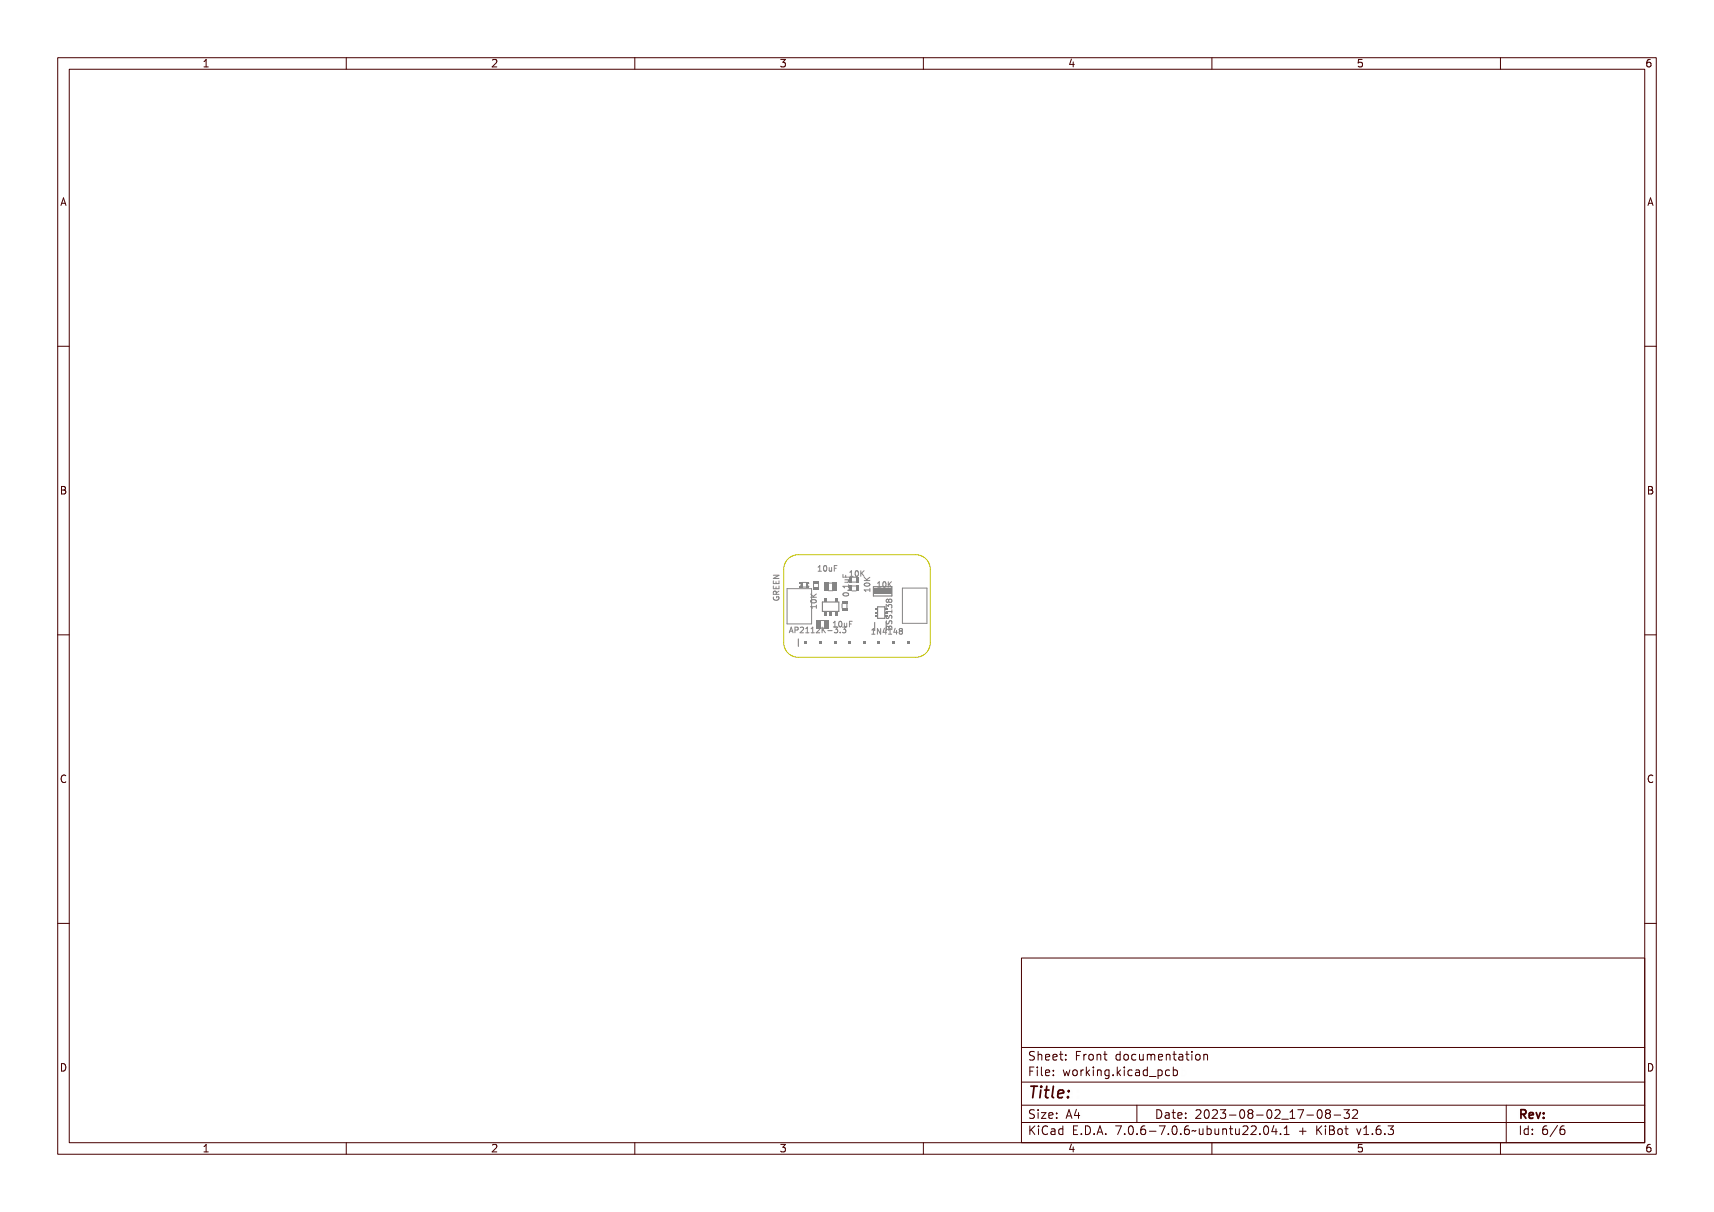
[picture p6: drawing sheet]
<svg xmlns="http://www.w3.org/2000/svg" width="297mm" height="210mm" viewBox="0 0 297 210" stroke-linecap="round" stroke-linejoin="round" font-family="sans-serif">
<g fill="none" stroke="#848484" stroke-width=".17">
<path d="M134.1 99.5h.9v.2l-.8 .3h.8v.1h-.9v-.2l.7-.3h-.7zM142.2 98.1h.4v.8h.2v.1h-.6v-.1h.2v-.7h-.2zM143 98.2l.1-.1a.46 .46 0 0 1 .4 .4 .46 .46 0 0 1-.4 .5l-.2-.2zM143.2 98.2a.39 .39 0 0 1 .2 .3 .39 .39 0 0 1-.2 .4l-.1-.4zM143.8 98.3h.1v.5l.1 .1 .2-.1v-.5h.1v.7l-.1-.1a.23 .23 0 0 1-.3 .1 .23 .23 0 0 1-.1-.3zM144.6 98.1h.5v.1h-.4v.3h.4v.1h-.4v.4h-.1zM146.1 99.6h.1v.5h.3v-.4h.1v.4h.5v.1h-1zM147.2 99h.3v.8h.2v.1h-.5v-.1h.2v-.7h-.2zM148 99.1l.1-.1a.46 .46 0 0 1 .4 .4 .46 .46 0 0 1-.4 .5l-.2-.3zM148.1 99.1a.39 .39 0 0 1 .3 .3 .39 .39 0 0 1-.3 .4l-.1-.4zM148.7 99h.1v.4l.4-.4h.2l-.4 .3 .4 .6h-.2l-.3-.5-.1 .5h-.1zM134 103.7a.53 .53 0 0 0 .5 .3 .53 .53 0 0 0 .5-.3"/>
<path d="M134.1 101.1h.1v.4h.3v-.4h.1v.4h.3v-.4h.1v.5h-.9zM134.1 100.3h.1v.4h.3v-.4h.1v.4h.3v-.4h.1v.6h-.9zM134.1 102.7h.1v.1a.36 .36 0 0 0 .3 .4 .36 .36 0 0 0 .4-.4h-.3l-.1 .1v-.3h.4a.43 .43 0 0 1 0 .6 .43 .43 0 0 1-.6 .1l-.2-.2zM134.1 102l.3-.1 .2 .2 .4-.3v.1l-.4 .3v.1h.4v.2h-.9zM134.2 102.1h.3v.2h-.3zM136.8 109.6l.3-.9 .3 .9M136.9 109.4h.4M138.5 108.7h.1l.3 1h-.1l-.1-.3h-.3l-.1 .3h-.1zM138.5 108.8l.2 .5h-.3zM139.1 108.7h.2a.31 .31 0 0 1 .3 .4 .31 .31 0 0 1-.4 .2v.4h-.1zM139.2 108.8h.1a.18 .18 0 0 1 .2 .2 .18 .18 0 0 1-.2 .2h-.1zM139.8 108.8a.34 .34 0 0 1 .5 .1 .34 .34 0 0 1-.1 .5l-.3 .2h.5v.1h-.6l.3-.5a.23 .23 0 0 0 .1-.4 .23 .23 0 0 0-.4 .1z"/>
<path d="M140.5 104.6h.9v-.2h.1v.5h-.1v-.2h-.7v.2h-.1zM140.5 102.7l.4 .4 .6-.4v.2l-.5 .3 .5 .1v.1h-1v-.1h.5l-.5-.4zM140.6 108.8l.4-.1v.9h.2v.1h-.5v-.1h.2v-.8l-.3 .1zM140.7 103.7l.3-.1a.38 .38 0 0 1 .5 .3 .55 .55 0 0 1-.5 .3 .55 .55 0 0 1-.5-.3zM140.7 103.8a.43 .43 0 0 1 .7 .2 .43 .43 0 0 1-.7-.2zM140.7 105.3l.1 .1M141 101.1v.7M141.4 108.8l.4-.1v.9h.2v.1h-.5v-.1h.2v-.8l-.3 .1zM141.5 104.8v.6M141.8 101.1v.7M142.2 108.8a.34 .34 0 0 1 .5 .1 .34 .34 0 0 1-.2 .5l-.2 .2h.4v.1h-.5l.3-.5a.23 .23 0 0 0 0-.4 .23 .23 0 0 0-.3 .1zM142.9 108.7h.2v.5l.4-.5h.1l-.3 .4 .3 .6h-.1l-.3-.5-.1 .5h-.2z"/>
<path d="M143.9 109.3h.3v.1h-.3zM144.3 107.8l.4-.1v.9h.2v.1h-.5v-.1h.2v-.8l-.3 .1zM144.5 108.8a.29 .29 0 0 1 .5-.1 .29 .29 0 0 1-.1 .5 .3 .3 0 0 1 .1 .5 .3 .3 0 0 1-.5-.2l.1 .1a.22 .22 0 0 0 .3 0 .22 .22 0 0 0 .1-.3 .22 .22 0 0 0-.3-.1l.1-.1a.17 .17 0 0 0 .1-.2 .17 .17 0 0 0-.2-.1l-.2 .1zM145.1 107.8l.1-.1a.46 .46 0 0 1 .5 .5 .46 .46 0 0 1-.5 .5l-.1-.3zM145.3 107.8a.39 .39 0 0 1 .2 .4 .39 .39 0 0 1-.2 .4l-.1-.4zM145.5 109.5h.2v.2h-.2zM145.9 108h.1v.5l.1 .1 .2-.1v-.5h.1v.7l-.1-.1a.23 .23 0 0 1-.3 .1 .23 .23 0 0 1-.1-.3zM146.1 108.8a.29 .29 0 0 1 .4-.1 .29 .29 0 0 1 0 .5 .3 .3 0 0 1 .1 .5 .3 .3 0 0 1-.5-.2v.1a.22 .22 0 0 0 .3 0 .22 .22 0 0 0 .1-.3 .22 .22 0 0 0-.3-.1l.1-.1a.19 .19 0 0 0 .2-.3 .19 .19 0 0 0-.3 .1zM146.1 101.4h.9v-.2h.1v.5h-.1v-.2h-.8l.1 .3h-.1zM146.2 102.9l.4-.1a.38 .38 0 0 1 .5 .3 .55 .55 0 0 1-.5 .3 .55 .55 0 0 1-.5-.3zM146.2 103a.43 .43 0 0 1 .8 .2 .43 .43 0 0 1-.8-.2zM146.4 100.5h.7l-.1 .1a.23 .23 0 0 1 .1 .3 .23 .23 0 0 1-.3 .1h-.4v-.1h.5l.1-.2-.1-.1h-.5z"/>
<path d="M146.7 107.7h.5v.1h-.4v.3h.4v.1h-.4v.5h-.1zM146.9 102.2h.2v.2h-.2zM149.8 102.2h.9v-.2h.1v.5h-.1v-.2h-.8l.1 .3h-.1zM149.8 100.4l.4 .3 .6-.3v.1l-.5 .3 .5 .1v.2h-1v-.2h.4l-.4-.4zM149.9 101.3l.4-.1a.38 .38 0 0 1 .5 .3 .55 .55 0 0 1-.5 .3 .55 .55 0 0 1-.5-.3zM149.9 101.5a.43 .43 0 0 1 .8 .1 .43 .43 0 0 1-.8-.1zM151.1 109.9h.5M151.1 109.2l.2-.3v1M152 100.9h.3v.8h.2v.1h-.5v-.1h.2v-.7h-.2zM152 109h.4v.8h.2v.1h-.6v-.1h.2v-.7h-.2zM152.7 109h.2l.3 .8v-.8h.2v.9h-.2l-.3-.8v.8h-.2zM152.8 101l.1-.1a.44 .44 0 0 1 .4 .4 .44 .44 0 0 1-.4 .5l-.2-.3z"/>
<path d="M152.9 101a.37 .37 0 0 1 .3 .3 .37 .37 0 0 1-.3 .4l-.1-.4zM153.4 100.9h.2v.4l.4-.4h.1l-.3 .3 .3 .6h-.1l-.3-.5-.1 .5h-.2zM153.6 105.5h.9v-.2h.1v.5h-.1v-.2h-.8l.1 .2h-.1zM153.7 106.9h.1a.19 .19 0 0 0-.1 .3 .19 .19 0 0 0 .2 .1 .19 .19 0 0 0 .1-.2 .3 .3 0 0 1 .5-.2 .3 .3 0 0 1-.1 .5 .22 .22 0 0 0 .1-.3 .22 .22 0 0 0-.3-.1 .32 .32 0 0 1-.4 .4 .32 .32 0 0 1-.1-.5zM153.7 106.1l.1 .1a.19 .19 0 0 0-.1 .2 .19 .19 0 0 0 .2 .1 .19 .19 0 0 0 .1-.2 .3 .3 0 0 1 .5-.2 .3 .3 0 0 1-.1 .5 .22 .22 0 0 0 .1-.3 .22 .22 0 0 0-.3 0 .32 .32 0 0 1-.4 .3 .32 .32 0 0 1-.1-.5zM153.7 103.8l.2-.1 .2 .2a.27 .27 0 0 1 .4-.1 .27 .27 0 0 1 0 .4 .27 .27 0 0 1-.4-.1 .27 .27 0 0 1-.4 .1 .27 .27 0 0 1 0-.4zM153.7 104.6l.2-.1 .2 .2a.3 .3 0 0 1 .5-.1 .3 .3 0 0 1-.2 .5l.1-.1a.22 .22 0 0 0 0-.3 .22 .22 0 0 0-.3-.1 .22 .22 0 0 0-.1 .3l-.1-.1a.19 .19 0 0 0-.3-.1 .19 .19 0 0 0 0 .3v.1zM153.7 107.7l.2-.1 .2 .2a.26 .26 0 0 1 .3-.2 .26 .26 0 0 1 .2 .3v.3h-1zM153.8 107.8h.2v.3h-.3zM153.9 109h.1v.6h.2l-.2 .3h-.1v-.2h-.4zM153.9 109.1v.5h-.3zM154.2 107.8h.2l.1 .3h-.4z"/>
<path d="M154.4 109h.3v.8h.2v.1h-.5v-.1h.2v-.7h-.2zM155.5 109h.1v.6h.1l-.1 .3h-.1v-.2h-.4zM155.5 109.1v.5h-.3zM156 109a.27 .27 0 0 1 .4 0 .27 .27 0 0 1-.1 .4 .27 .27 0 0 1 .1 .4 .27 .27 0 0 1-.4 0 .27 .27 0 0 1 .1-.4l-.2-.1z"/>
<circle cx="143.2" cy="98.5" r=".09"/>
<circle cx="148.2" cy="99.4" r=".09"/>
<circle cx="141" cy="103.9" r=".09"/>
<circle cx="145.4" cy="108.2" r=".09"/>
<circle cx="146.6" cy="103.1" r=".09"/>
<circle cx="150.3" cy="101.5" r=".09"/>
<circle cx="153" cy="101.3" r=".08"/>
<circle cx="153.9" cy="104" r=".16"/>
<circle cx="154.3" cy="104" r=".19"/>
<circle cx="156.2" cy="109.2" r=".16"/>
<circle cx="156.2" cy="109.7" r=".19"/>
</g>
<g fill="#848484">
<path d="M140.9 100.6h1v.5h-1z" fill-rule="evenodd"/>
<path d="M140.9 101.8h1v.5h-1z" fill-rule="evenodd"/>
</g>
<path d="M142.5 104.3h2.9v1.6h-2.9z" fill="none" stroke="#848484" stroke-width=".2"/>
<g fill="#848484">
<path d="M142.7 103.6h.5v.7h-.5z" fill-rule="evenodd"/>
<path d="M142.7 106h.5v.6h-.5z" fill-rule="evenodd"/>
<path d="M143.7 106h.5v.6h-.5z" fill-rule="evenodd"/>
<path d="M144.6 103.6h.5v.7h-.5z" fill-rule="evenodd"/>
<path d="M144.6 106h.5v.6h-.5z" fill-rule="evenodd"/>
</g>
<g fill="none" stroke="#848484" stroke-width=".17">
<path d="M138.6 101a.3 .3 0 0 1 .2 .3 .3 .3 0 0 1-.2 .3M139 101.7h.7M139 100.9h.7M140.2 101a.27 .27 0 0 0-.3 .3 .27 .27 0 0 0 .3 .3"/>
<circle cx="138.7" cy="101.7" r=".08"/>
</g>
<g fill="#848484">
<path d="M138.5 101.6h.2v.2h-.2z" fill-rule="evenodd"/>
<path d="M138.6 101.7l.4 .1z" fill-rule="evenodd"/>
<path d="M138.8 100.9h.2v.9h-.2z" fill-rule="evenodd"/>
<path d="M139.7 101.6h.5v.2h-.5z" fill-rule="evenodd"/>
<path d="M139.7 101h.2v.6h-.2z" fill-rule="evenodd"/>
<path d="M139.9 101.5l.1 .1z" fill-rule="evenodd"/>
<path d="M139.9 101l.1 .1z" fill-rule="evenodd"/>
<path d="M138.5 100.9h.3v.2h-.3z" fill-rule="evenodd"/>
<path d="M139.7 100.9h.5v.2h-.5z" fill-rule="evenodd"/>
</g>
<path d="M153.3 105.1h-1.2v2h1.2" fill="none" stroke="#848484" stroke-width=".2"/>
<g fill="#848484">
<path d="M151.6 106.7h.4v.2h-.4z" fill-rule="evenodd"/>
<path d="M151.6 106h.4v.3h-.4z" fill-rule="evenodd"/>
<path d="M151.6 105.4h.4v.2h-.4z" fill-rule="evenodd"/>
</g>
<path d="M147.6 100.9h.7" fill="none" stroke="#848484" stroke-width=".17"/>
<g fill="#848484">
<path d="M148.3 100h.5v.9h-.5z" fill-rule="evenodd"/>
<path d="M147.2 100h.5v.9h-.5z" fill-rule="evenodd"/>
</g>
<path d="M151.3 101.7h3.2v1.6h-3.2z" fill="none" stroke="#848484" stroke-width=".2"/>
<path d="M151.4 102h3.1v1h-3.1z" fill-rule="evenodd" fill="#848484"/>
<path d="M143.5 101h.8M143.6 102.4h.7" fill="none" stroke="#848484" stroke-width=".17"/>
<g fill="#848484">
<path d="M142.8 101h.8v1.4h-.8z" fill-rule="evenodd"/>
<path d="M144.3 101h.7v1.4h-.7z" fill-rule="evenodd"/>
</g>
<path d="M147.6 102.4h.7M147.6 101.5h.7" fill="none" stroke="#848484" stroke-width=".17"/>
<g fill="#848484">
<path d="M148.3 101.5h.5v.9h-.5z" fill-rule="evenodd"/>
<path d="M147.2 101.5h.5v.9h-.5z" fill-rule="evenodd"/>
</g>
<path d="M138.3 110.7v1.3M151.6 107.9v1.4M153.6 107.9v1.4" fill="none" stroke="#848484" stroke-width=".2"/>
<path d="M136.4 102h4.2v6.1h-4.2z" fill="none" stroke="#848484" stroke-width=".17"/>
<g fill="#848484">
<path d="M139.4 111.1h.5v.5h-.5z" fill-rule="evenodd"/>
<path d="M141.9 111.1h.5v.5h-.5z" fill-rule="evenodd"/>
<path d="M144.4 111.1h.5v.5h-.5z" fill-rule="evenodd"/>
<path d="M147 111.1h.5v.5h-.5z" fill-rule="evenodd"/>
<path d="M149.5 111.1h.5v.5h-.5z" fill-rule="evenodd"/>
<path d="M152.1 111.1h.5v.5h-.5z" fill-rule="evenodd"/>
<path d="M154.6 111.1h.5v.5h-.5z" fill-rule="evenodd"/>
<path d="M157.1 111.1h.5v.5h-.5z" fill-rule="evenodd"/>
</g>
<path d="M145.9 104.6v.8M146.8 104.6v.8M156.4 101.9h4.2v6.1h-4.2z" fill="none" stroke="#848484" stroke-width=".17"/>
<g fill="#848484">
<path d="M145.9 105.3h.9v.5h-.9z" fill-rule="evenodd"/>
<path d="M145.9 104.2h.9v.5h-.9z" fill-rule="evenodd"/>
</g>
<path d="M142.2 107.5h.7" fill="none" stroke="#848484" stroke-width=".17"/>
<g fill="#848484">
<path d="M141.4 107.5h.8v1.4h-.8z" fill-rule="evenodd"/>
<path d="M142.9 107.5h.7v1.4h-.7z" fill-rule="evenodd"/>
</g>
<path d="M136.8 96.7l1-.5 .5-.1h20.4a2.54 2.54 0 0 1 2.5 2.6v12.7a2.54 2.54 0 0 1-2.5 2.5h-20.4a2.54 2.54 0 0 1-2.5-2.5v-12.7a2.53 2.53 0 0 1 1-2z" fill="none" stroke="#c2c200" stroke-width=".17"/>
<g fill="none" stroke="#480000" stroke-width=".17">
<path d="M10 10h277v190h-277zM12 12h273v186h-273zM60 10v2M110 10v2M160 10v2M210 10v2M260 10v2M10 60h2M285 60h2M10 110h2M285 110h2M10 160h2"/>
<path d="M285 160h2M177 166h108v32h-108zM60 198v2M110 198v2M160 198v2M177 181.5h108M177 187.5h108M177 191.5h108M177 194.5h108M178.1 195.2h.2v.6l.6-.6h.3l-.6 .6 .6 .8h-.2l-.5-.7-.2 .2v.5h-.2zM178.2 185h.9v.2h-.7v.4h.6v.2h-.6v.7h-.2zM178.3 182.4l.5-.1h.2v.2a.31 .31 0 0 0-.5-.1 .31 .31 0 0 0 0 .5 .5 .5 0 0 1 .6 .6 .5 .5 0 0 1-.8 .2l-.1-.2a.34 .34 0 0 0 .4 .1 .34 .34 0 0 0 .1-.5 .47 .47 0 0 1-.5-.2 .47 .47 0 0 1 .1-.5z"/>
<path d="M178.3 192.5l.5-.1h.2v.2a.31 .31 0 0 0-.5-.1 .31 .31 0 0 0 0 .5 .5 .5 0 0 1 .6 .6 .5 .5 0 0 1-.8 .2l-.1-.2a.34 .34 0 0 0 .4 .1 .34 .34 0 0 0 .1-.5 .47 .47 0 0 1-.5-.2 .47 .47 0 0 1 .1-.5zM179.4 182.2h.2v.6a.35 .35 0 0 1 .4-.1 .35 .35 0 0 1 .2 .4v.6h-.2v-.8h-.4v.8h-.2zM179.5 185.4h.4v.9h.4v.2h-.9v-.2h.3v-.8h-.2zM179.5 192.8h.4v.9h.4v.1h-.9v-.1h.3v-.8h-.2zM179.5 195.6h.4v.9h.4v.1h-.9v-.1h.3v-.8h-.2zM179.7 184.9h.2v.3h-.2zM179.7 192.3h.2v.3h-.2zM179.7 195.1h.2v.3h-.2zM180.6 184.9h.4v1.3l.4 .1v.2l-.5-.2v-1.2h-.3zM180.6 192.8h.8v.1l-.6 .8h.6v.1h-.8v-.1l.6-.8h-.6zM180.7 182.8a.49 .49 0 0 1 .6-.1 .49 .49 0 0 1 .2 .5h-.8a.42 .42 0 0 0 .3 .4 .42 .42 0 0 0 .4-.1v.2a.6 .6 0 0 1-.8-.1 .6 .6 0 0 1 .1-.8zM180.7 195.4l.5-.2h.3v.2a.43 .43 0 0 0-.6 0 .43 .43 0 0 0-.2 .5 .43 .43 0 0 0 .2 .5 .43 .43 0 0 0 .6 0v.2a.66 .66 0 0 1-.8-.1 .66 .66 0 0 1-.1-.8z"/>
<path d="M180.8 182.9l.4-.1 .1 .3h-.6zM181.8 195.6h.2a.45 .45 0 0 1 .5 0 .45 .45 0 0 1 .1 .4v.6h-.1v-.1a.38 .38 0 0 1-.5 .2 .38 .38 0 0 1-.2-.5 .38 .38 0 0 1 .4-.2h.3a.35 .35 0 0 0-.3-.4 .35 .35 0 0 0-.4 .2zM181.9 182.8a.49 .49 0 0 1 .6-.1 .49 .49 0 0 1 .2 .5h-.8a.42 .42 0 0 0 .3 .4 .42 .42 0 0 0 .5-.1v.2a.6 .6 0 0 1-.9-.1 .6 .6 0 0 1 .1-.8zM181.9 185.5a.49 .49 0 0 1 .6-.1 .49 .49 0 0 1 .2 .5h-.8a.42 .42 0 0 0 .3 .4 .42 .42 0 0 0 .5-.1v.2a.6 .6 0 0 1-.9-.1 .6 .6 0 0 1 .1-.8zM181.9 192.9a.49 .49 0 0 1 .6-.1 .49 .49 0 0 1 .2 .5h-.8a.42 .42 0 0 0 .3 .4 .42 .42 0 0 0 .5-.1v.2a.6 .6 0 0 1-.9-.1 .6 .6 0 0 1 .1-.8zM182 196.2l.5-.1a.31 .31 0 0 1-.2 .4 .31 .31 0 0 1-.4-.1zM182 182.9l.4-.1 .1 .3h-.6zM182 185.6l.4-.1 .1 .3h-.6zM182 193l.4-.1 .1 .3h-.6zM183 195.7l.4-.2 .2 .2v-.6h.2v1.5h-.2v-.1a.42 .42 0 0 1-.5 .1 .42 .42 0 0 1-.2-.5zM183.2 195.8l.1-.1a.4 .4 0 0 1 .3 .4 .4 .4 0 0 1-.3 .4l-.2-.2zM183.2 182.3h.2v.4h.4v.1h-.4l.1 .8h.3v.1h-.2a.3 .3 0 0 1-.4-.3v-.6h-.3v-.1h.3z"/>
<path d="M183.3 185.4h.2v.3h-.2zM183.3 186.2h.2v.3h-.2zM183.3 192.8h.2v.3h-.2zM183.3 193.6h.2v.2h-.2zM184.5 182.7h.2v.3h-.2zM184.5 183.5h.2v.2h-.2zM185.2 185.4h.2l.2 .8 .1-.5h.2l.2 .5 .1-.8h.2l-.2 1.1h-.2l-.2-.7-.2 .7h-.1zM185.4 195.2h.9v.2h-.7v.4h.6v.2h-.6v.5h.7v.1h-.9zM185.7 192.4h.2l.5 1.4h-.2l-.1-.3h-.5l-.1 .3h-.2zM185.8 192.6l.2 .7h-.4zM186.6 182.3h.9v.2h-.7v.4h.6v.2h-.6v.6h-.2zM186.7 185.5a.52 .52 0 0 1 .8 .4 .52 .52 0 0 1-.8 .4l-.1-.4z"/>
<path d="M186.8 185.6l.1-.1a.39 .39 0 0 1 .4 .4 .39 .39 0 0 1-.4 .4l-.1-.2zM186.9 196.4h.2v.2h-.2zM187.1 192.4h.2v.9h.2v.2h-.2v.3h-.2v-.3h-.6v-.2zM187.1 192.6v.7h-.4zM187.8 195.2a.76 .76 0 0 1 .9 .7 .76 .76 0 0 1-.9 .7zM188 195.4a.57 .57 0 0 1 .5 .5 .57 .57 0 0 1-.5 .6zM188 182.7h.2v.2a.3 .3 0 0 1 .3-.3 .3 .3 0 0 1 .3 .3 .37 .37 0 0 0-.5-.1 .37 .37 0 0 0-.1 .4v.5h-.2zM188 185.4h.2v.2a.3 .3 0 0 1 .3-.3 .3 .3 0 0 1 .3 .3 .37 .37 0 0 0-.5-.1 .37 .37 0 0 0-.1 .4v.6h-.2zM189.1 184.9h.1v.9l.5-.4h.2l-.4 .4 .5 .7h-.2l-.4-.6-.2 .1v.5h-.1zM189.1 182.8a.52 .52 0 0 1 .8 .4 .52 .52 0 0 1-.8 .4l-.1-.4zM189.2 182.9l.1-.1a.39 .39 0 0 1 .4 .4 .39 .39 0 0 1-.4 .4l-.1-.2zM189.3 196.4h.3v.2h-.3z"/>
<path d="M190.2 182.7h.2v.1a.35 .35 0 0 1 .4-.1 .35 .35 0 0 1 .3 .4v.6h-.2l-.1-.8h-.3l-.1 .8h-.2zM190.3 185.4h.4v.9h.4v.2h-.9v-.2h.4v-.8h-.3zM190.5 195.2h.3l.4 1.4h-.2l-.1-.3h-.5l-.1 .3h-.2zM190.6 184.9h.1v.3h-.1zM190.6 195.4l.2 .7h-.4zM191.4 185.4h.2v.1a.35 .35 0 0 1 .4-.1 .35 .35 0 0 1 .3 .4v.7h-.2l-.1-.9h-.3l-.1 .9h-.2zM191.7 182.3h.1v.4h.4v.1h-.4l.1 .8h.3v.1h-.2a.3 .3 0 0 1-.3-.3v-.6h-.3v-.1h.3zM191.7 196.4h.3v.2h-.3zM192.7 185.5l.3-.2 .3 .2v-.1h.2v1a.53 .53 0 0 1-.8 .4v-.2a.36 .36 0 0 0 .4 .1 .36 .36 0 0 0 .2-.4l-.1 .1a.53 .53 0 0 1-.7-.3 .53 .53 0 0 1 .2-.6zM192.8 185.6l.1-.1a.39 .39 0 0 1 .4 .4 .39 .39 0 0 1-.4 .4l-.1-.2zM193.8 195.2h.9l-.5 1.4h-.2l.5-1.2h-.7zM193.9 182.8l.3-.2 .3 .2v-.6h.2v1.5h-.2v-.1a.42 .42 0 0 1-.6 .1 .42 .42 0 0 1-.1-.5z"/>
<path d="M194.1 182.8a.4 .4 0 0 1 .4 .4 .4 .4 0 0 1-.4 .4l-.2-.4zM194.1 186.2h.3v.3h-.3zM195.1 184.9h.2v.9l.4-.4h.3l-.5 .4 .5 .7h-.2l-.4-.6-.1 .1v.5h-.2zM195.1 182.8a.52 .52 0 0 1 .8 .4 .52 .52 0 0 1-.8 .4l-.1-.4zM195.2 182.9l.1-.1a.39 .39 0 0 1 .4 .4 .39 .39 0 0 1-.4 .4l-.1-.2zM195.3 196.4h.3v.2h-.3zM196.3 185.4h.5v.9h.3v.2h-.9v-.2h.4v-.8h-.3zM196.3 195.4a.5 .5 0 0 1 .7-.1 .5 .5 0 0 1 .1 .6 .52 .52 0 0 1-.4 .8 .52 .52 0 0 1-.5-.8zM196.4 182.8a.39 .39 0 0 1 .4-.2 .39 .39 0 0 1 .3 .3 .4 .4 0 0 0-.6 0 .4 .4 0 0 0 0 .6 .4 .4 0 0 0 .6 0 .41 .41 0 0 1-.4 .3 .41 .41 0 0 1-.4-.3v-.5zM196.5 195.4a.57 .57 0 0 1 .4 .9l-.3 .2a.86 .86 0 0 1-.1-1.1zM196.6 184.9h.2v.3h-.2zM197 191.5v3"/>
<path d="M197.4 182.7h.2v.8l.2 .1 .3-.2v-.7h.2v1h-.2v-.1a.35 .35 0 0 1-.4 .2 .35 .35 0 0 1-.3-.5zM197.6 185.5a.39 .39 0 0 1 .4-.2 .39 .39 0 0 1 .3 .3 .4 .4 0 0 0-.6 0 .4 .4 0 0 0 0 .6 .4 .4 0 0 0 .6 0 .41 .41 0 0 1-.4 .3 .41 .41 0 0 1-.4-.3v-.5zM197.7 196.4h.3v.2h-.3zM198.6 182.7h.1l.2-.1a.22 .22 0 0 0 .2 .2 .22 .22 0 0 0 .2-.2l.2 .3 .1 .8h-.2v-.8l-.1-.1-.2 .1v.8h-.1v-.8l-.2-.1-.1 .1v.8h-.1zM198.7 185.4h.1a.45 .45 0 0 1 .5 0 .45 .45 0 0 1 .2 .4v.7h-.2v-.2a.38 .38 0 0 1-.5 .2 .38 .38 0 0 1-.2-.5 .38 .38 0 0 1 .5-.2h.2a.35 .35 0 0 0-.3-.4 .35 .35 0 0 0-.3 .2zM198.7 195.4l.5-.2h.2v.2a.43 .43 0 0 0-.5 0 .43 .43 0 0 0-.1 .5 .48 .48 0 0 1 .7 0 .48 .48 0 0 1-.1 .7 .48 .48 0 0 1-.7-.1l-.1-.6zM198.8 186l.5-.1a.31 .31 0 0 1-.1 .4 .31 .31 0 0 1-.4-.1zM198.9 195.9a.29 .29 0 0 1 .4 .1 .29 .29 0 0 1-.1 .4 .29 .29 0 0 1-.4-.1zM199.9 185.5l.3-.2 .3 .2v-.6h.2v1.6h-.2v-.2a.42 .42 0 0 1-.5 .1 .42 .42 0 0 1-.2-.5zM199.9 182.8a.49 .49 0 0 1 .6-.1 .49 .49 0 0 1 .2 .5h-.7a.42 .42 0 0 0 .2 .4 .42 .42 0 0 0 .5-.1v.2a.6 .6 0 0 1-.8-.1 .6 .6 0 0 1 0-.8zM200 196h.5v.2h-.5zM200 185.6l.1-.1a.39 .39 0 0 1 .4 .4 .39 .39 0 0 1-.4 .4l-.1-.2z"/>
<path d="M200.1 182.9l.3-.1 .2 .3h-.6zM200.1 192.4a.76 .76 0 0 1 1 .7 .76 .76 0 0 1-1 .7zM200.3 192.6a.57 .57 0 0 1 .6 .5 .57 .57 0 0 1-.6 .6zM200.9 186.8l1.2 .1zM201 195.2h.9l-.5 1.4h-.2l.5-1.2h-.7zM201.1 182.7h.1v.1a.35 .35 0 0 1 .5-.1 .35 .35 0 0 1 .2 .4v.6h-.2v-.8h-.4l-.1 .8h-.1zM201.4 192.8h.2a.45 .45 0 0 1 .5 0 .45 .45 0 0 1 .1 .4v.6h-.1v-.1a.38 .38 0 0 1-.5 .2 .38 .38 0 0 1-.2-.5 .38 .38 0 0 1 .4-.2h.3a.35 .35 0 0 0-.3-.4 .35 .35 0 0 0-.4 .2zM201.6 193.4l.5-.1a.31 .31 0 0 1-.2 .4 .31 .31 0 0 1-.4-.1zM202.2 185.4h.2v.1a.46 .46 0 0 1 .6 0 .46 .46 0 0 1 .1 .6 .39 .39 0 0 1-.2 .4 .39 .39 0 0 1-.5-.2v.6h-.2zM202.5 182.3h.2v.4h.4v.1h-.4v.8h.4v.1h-.2a.3 .3 0 0 1-.4-.3v-.6h-.3v-.1h.3zM202.5 185.6l.1-.1a.4 .4 0 0 1 .4 .4 .4 .4 0 0 1-.4 .4l-.2-.2zM202.5 196.4h.3v.2h-.3z"/>
<path d="M202.8 192.4h.2v.4h.4v.1h-.4l.1 .8h.3v.1h-.2a.3 .3 0 0 1-.4-.3v-.6h-.3v-.1h.3zM203.5 182.7h.2a.45 .45 0 0 1 .4 0 .45 .45 0 0 1 .2 .4v.6h-.2v-.1a.38 .38 0 0 1-.5 .2 .38 .38 0 0 1-.2-.5 .38 .38 0 0 1 .5-.2h.2a.35 .35 0 0 0-.2-.4 .35 .35 0 0 0-.4 .2zM203.5 195.4a.5 .5 0 0 1 .7-.1 .5 .5 0 0 1 .1 .6 .52 .52 0 0 1-.4 .8 .52 .52 0 0 1-.5-.8zM203.6 185.5a.39 .39 0 0 1 .4-.2 .39 .39 0 0 1 .3 .3 .4 .4 0 0 0-.5 0 .4 .4 0 0 0 0 .6 .4 .4 0 0 0 .5 0 .41 .41 0 0 1-.4 .3 .41 .41 0 0 1-.4-.3v-.5zM203.7 183.3l.4-.1a.31 .31 0 0 1-.1 .4 .31 .31 0 0 1-.4-.1zM203.7 195.4a.57 .57 0 0 1 .4 .9l-.2 .2a.86 .86 0 0 1-.2-1.1zM203.9 192.9a.49 .49 0 0 1 .6-.1 .49 .49 0 0 1 .2 .5h-.8a.42 .42 0 0 0 .3 .4 .42 .42 0 0 0 .5-.1v.2a.6 .6 0 0 1-.9-.1 .6 .6 0 0 1 .1-.8zM204 193l.4-.1 .1 .3h-.6zM204.7 184.9h.1v.6a.45 .45 0 0 1 .7 0 .45 .45 0 0 1 0 .6 .39 .39 0 0 1-.2 .4 .39 .39 0 0 1-.5-.2v.2h-.1zM204.9 182.3h.2v.4h.4v.1h-.4v.8h.4v.1h-.2a.3 .3 0 0 1-.4-.3v-.6h-.3v-.1h.3zM204.9 185.6l.1-.1a.39 .39 0 0 1 .4 .4 .39 .39 0 0 1-.4 .4l-.1-.2zM204.9 196.4h.3v.2h-.3z"/>
<path d="M205.3 192.8h.2v.3h-.2zM205.3 193.6h.2v.2h-.2zM205.9 182.7h.5v.9h.3v.1h-.9v-.1h.4v-.8h-.3zM205.9 195.4l.5-.2h.2v.2a.43 .43 0 0 0-.5 0 .43 .43 0 0 0-.1 .5 .48 .48 0 0 1 .7 0 .48 .48 0 0 1-.1 .7 .48 .48 0 0 1-.7-.1l-.1-.6zM206.1 195.9a.29 .29 0 0 1 .4 .1 .29 .29 0 0 1-.1 .4 .29 .29 0 0 1-.4-.1zM206.2 182.2h.2v.3h-.2zM207 196l.3-.1 .5 .1 .2-.1a.38 .38 0 0 1-.7 .2l-.3 .1zM207.1 182.8a.52 .52 0 0 1 .8 .4 .52 .52 0 0 1-.8 .4l-.1-.4zM207.3 182.9l.1-.1a.39 .39 0 0 1 .4 .4 .39 .39 0 0 1-.4 .4l-.2-.2zM207.4 192.5a.53 .53 0 0 1 .8 .1 .53 .53 0 0 1-.3 .7l-.3 .4h.7v.1h-.9v-.1l.3-.4a.49 .49 0 0 0 .2-.7l-.5 .1zM208.3 182.7h.1v.1a.35 .35 0 0 1 .5-.1 .35 .35 0 0 1 .2 .4v.6h-.2v-.8h-.4l-.1 .8h-.1zM208.3 195.6h.1l.1 .8 .2 .1 .2-.2v-.7h.2v1h-.2v-.1a.35 .35 0 0 1-.4 .2 .35 .35 0 0 1-.2-.5z"/>
<path d="M208.7 192.6a.5 .5 0 0 1 .6-.1 .5 .5 0 0 1 .2 .6 .52 .52 0 0 1-.5 .8 .52 .52 0 0 1-.4-.8zM208.9 192.6a.57 .57 0 0 1 .4 .9l-.3 .2a.86 .86 0 0 1-.1-1.1zM209.5 195.1h.2v.6a.45 .45 0 0 1 .6-.1 .45 .45 0 0 1 .1 .7 .39 .39 0 0 1-.3 .4 .39 .39 0 0 1-.4-.2v.1h-.2zM209.7 195.8l.1-.1a.4 .4 0 0 1 .4 .4 .4 .4 0 0 1-.4 .4l-.1-.2zM209.8 192.5a.53 .53 0 0 1 .8 .1 .53 .53 0 0 1-.3 .7l-.3 .4h.7v.1h-.9v-.1l.3-.4a.49 .49 0 0 0 .2-.7l-.5 .1zM210 198v2M210.7 195.6h.2v.8l.2 .1 .2-.2v-.7h.2v1h-.2v-.1a.35 .35 0 0 1-.4 .2 .35 .35 0 0 1-.2-.5zM211 192.4a.46 .46 0 0 1 .6 0 .46 .46 0 0 1 .1 .6l-.1 .1a.45 .45 0 0 1 .2 .6 .45 .45 0 0 1-.6 .2l-.2-.1v-.2a.35 .35 0 0 0 .5 .1 .35 .35 0 0 0 0-.5h-.3v-.2a.28 .28 0 0 0 .4-.1 .28 .28 0 0 0 0-.3 .28 .28 0 0 0-.4 0h-.2zM211.9 195.6h.2v.1a.35 .35 0 0 1 .4-.1 .35 .35 0 0 1 .2 .4v.6h-.2v-.8h-.4v.8h-.2zM212.4 193.2h.5v.2h-.5zM213.3 195.2h.2v.4h.4v.1h-.4v.8h.4v.1h-.2a.3 .3 0 0 1-.4-.3v-.6h-.3v-.1h.3zM213.5 192.6a.5 .5 0 0 1 .6-.1 .5 .5 0 0 1 .2 .6 .52 .52 0 0 1-.5 .8 .52 .52 0 0 1-.4-.8z"/>
<path d="M213.7 192.6a.57 .57 0 0 1 .4 .9l-.3 .2a.86 .86 0 0 1-.1-1.1zM214.3 195.6h.2v.8l.2 .1 .2-.2v-.7h.2v1h-.2v-.1a.35 .35 0 0 1-.4 .2 .35 .35 0 0 1-.2-.5zM214.7 192.5a.41 .41 0 0 1 .7-.1 .41 .41 0 0 1-.2 .7 .42 .42 0 0 1 .2 .6 .42 .42 0 0 1-.7 0 .42 .42 0 0 1 .2-.6l-.3-.2zM215.5 195.3a.53 .53 0 0 1 .8 .1 .53 .53 0 0 1-.3 .7l-.3 .4h.6v.1h-.9v-.1l.4-.4a.49 .49 0 0 0 .2-.8l-.5 .2zM216 193.2h.5v.2h-.5zM216.7 195.3a.53 .53 0 0 1 .8 .1 .53 .53 0 0 1-.3 .7l-.3 .4h.6v.1h-.9v-.1l.4-.4a.49 .49 0 0 0 .2-.8l-.5 .2zM217.1 192.6a.5 .5 0 0 1 .7-.1 .5 .5 0 0 1 .1 .6 .52 .52 0 0 1-.5 .8 .52 .52 0 0 1-.4-.8zM217.3 192.6a.57 .57 0 0 1 .4 .9l-.3 .2a.86 .86 0 0 1-.1-1.1zM218.2 196.4h.2v.2h-.2zM218.2 192.5a.53 .53 0 0 1 .8 .1 .53 .53 0 0 1-.3 .7l-.3 .4h.7v.1h-.9v-.1l.3-.4a.49 .49 0 0 0 .2-.7l-.5 .1zM219.2 195.4a.5 .5 0 0 1 .6-.1 .5 .5 0 0 1 .2 .6 .52 .52 0 0 1-.5 .8 .52 .52 0 0 1-.5-.8zM219.2 194.2l1.3 .1z"/>
<path d="M219.4 195.4a.57 .57 0 0 1 .3 .9l-.2 .2a.86 .86 0 0 1-.1-1.1zM220.7 192.5l.5-.1v1.3h.3v.1h-.8v-.1h.3v-1.1h-.3zM220.8 195.2h.2v.9h.2v.2h-.2v.3h-.2v-.3h-.6v-.2zM220.8 195.4v.7h-.4zM221.8 196.4h.2v.2h-.2zM221.8 192.4h.9l-.5 1.4h-.2l.5-1.2h-.7zM222.8 195.3l.5-.1v1.3h.3v.1h-.8v-.1h.3v-1.1h-.3zM223.2 193.2h.5v.2h-.5zM224.3 192.6a.5 .5 0 0 1 .7-.1 .5 .5 0 0 1 .1 .6 .52 .52 0 0 1-.4 .8 .52 .52 0 0 1-.5-.8zM224.5 192.6a.57 .57 0 0 1 .4 .9l-.2 .2a.86 .86 0 0 1-.2-1.1zM225.4 195.5h.2v.4h.4v.2h-.4v.4h-.2v-.4h-.4v-.2h.4zM225.5 192.5a.41 .41 0 0 1 .7-.1 .41 .41 0 0 1-.2 .7 .42 .42 0 0 1 .2 .6 .42 .42 0 0 1-.7 0 .42 .42 0 0 1 .2-.6l-.3-.2z"/>
<path d="M226.8 193.2h.5v.2h-.5zM227.5 195.2h.2v.6l.6-.6h.2l-.6 .6 .6 .8h-.2l-.5-.7-.1 .2v.5h-.2zM227.8 192.4a.46 .46 0 0 1 .7 0 .46 .46 0 0 1 0 .6l-.1 .1a.45 .45 0 0 1 .3 .6 .45 .45 0 0 1-.7 .2l-.2-.1v-.2a.35 .35 0 0 0 .5 .1 .35 .35 0 0 0 0-.5h-.2v-.2a.28 .28 0 0 0 .3-.1 .28 .28 0 0 0 0-.3 .28 .28 0 0 0-.4 0h-.2zM228.8 195.6h.4v.9h.4v.1h-.9v-.1h.4v-.8h-.3zM229 192.5a.53 .53 0 0 1 .8 .1 .53 .53 0 0 1-.2 .7l-.4 .4h.7v.1h-.9v-.1l.3-.4a.49 .49 0 0 0 .2-.7l-.5 .1zM229.1 195.1h.1v.3h-.1zM229.9 195.2h.4a.35 .35 0 0 1 .5 .2 .35 .35 0 0 1-.3 .5 .41 .41 0 0 1 .3 .5 .41 .41 0 0 1-.5 .2h-.4zM230.1 196h.2a.27 .27 0 0 1 .3 .2 .27 .27 0 0 1-.3 .3h-.2zM230.1 195.4h.2a.23 .23 0 0 1 .3 .2 .23 .23 0 0 1-.3 .2h-.2zM231.2 193.2h1.1M231.2 195.7a.52 .52 0 0 1 .8 .4 .52 .52 0 0 1-.8 .4l-.1-.4zM231.3 195.8l.1-.1a.39 .39 0 0 1 .4 .4 .39 .39 0 0 1-.4 .4l-.1-.2z"/>
<path d="M232.6 195.2h.1v.4h.4v.1h-.4l.1 .8h.3v.1h-.2a.3 .3 0 0 1-.3-.3v-.6h-.3v-.1h.3zM232.9 192.3h.9l-.5 .6 .4 .1v.6l-.2 .2h-.4l-.2-.2M234.4 192.4l.2-.1h.4l.2 .1v.3v.2l-.9 .9h.9M234.6 195.6h.2l.3 .9 .4-.9h.2l-.4 1h-.3zM236 195.3l.5-.1v1.3h.3v.1h-.8v-.1h.3v-1.1h-.3zM237.4 196.4h.3v.2h-.3zM238.4 195.4l.5-.2h.2v.2a.43 .43 0 0 0-.5 0 .43 .43 0 0 0-.1 .5 .48 .48 0 0 1 .7 0 .48 .48 0 0 1-.1 .7 .48 .48 0 0 1-.7-.1l-.1-.6zM238.6 195.9a.29 .29 0 0 1 .4 .1 .29 .29 0 0 1-.1 .4 .29 .29 0 0 1-.4-.1zM239.8 196.4h.3v.2h-.3zM240.7 195.2a.46 .46 0 0 1 .6 0 .46 .46 0 0 1 .1 .6l-.1 .1a.45 .45 0 0 1 .2 .6 .45 .45 0 0 1-.6 .2l-.2-.1v-.2a.35 .35 0 0 0 .5 .1 .35 .35 0 0 0 0-.5l-.3-.1v-.1a.28 .28 0 0 0 .4-.1 .28 .28 0 0 0 0-.3 .28 .28 0 0 0-.4 0h-.2zM260 198v2M261 191.5v6.5"/>
<path d="M263.2 195.2h.8v.2h-.3v1.1h.3v.1h-.8v-.1h.3v-1.1h-.3zM264.4 195.7l.3-.2 .3 .2v-.6h.2v1.5h-.2v-.1a.42 .42 0 0 1-.5 .1 .42 .42 0 0 1-.2-.5zM264.6 195.8l.1-.1a.4 .4 0 0 1 .3 .4 .4 .4 0 0 1-.3 .4l-.2-.2zM265.9 195.6h.2v.3h-.2zM265.9 196.4h.2v.2h-.2zM268.1 195.4l.5-.2h.2v.2a.43 .43 0 0 0-.5 0 .43 .43 0 0 0-.2 .5 .48 .48 0 0 1 .7 0 .48 .48 0 0 1-.1 .7 .48 .48 0 0 1-.6-.1l-.2-.6zM268.2 195.9a.29 .29 0 0 1 .4 .1 .29 .29 0 0 1 0 .4 .29 .29 0 0 1-.4-.1zM269.9 195.2h.2l-.8 1.6h-.2zM270.5 195.4l.5-.2h.2v.2a.43 .43 0 0 0-.5 0 .43 .43 0 0 0-.2 .5 .48 .48 0 0 1 .7 0 .48 .48 0 0 1 0 .7 .48 .48 0 0 1-.7-.1l-.1-.6zM270.6 195.9a.29 .29 0 0 1 .4 .1 .29 .29 0 0 1 0 .4 .29 .29 0 0 1-.4-.1z"/>
<circle cx="196.7" cy="195.9" r=".13"/>
<circle cx="203.9" cy="195.9" r=".13"/>
<circle cx="209" cy="193.1" r=".13"/>
<circle cx="213.8" cy="193.1" r=".13"/>
<circle cx="215" cy="193.4" r=".29"/>
<circle cx="215" cy="192.8" r=".25"/>
<circle cx="217.4" cy="193.1" r=".13"/>
<circle cx="219.5" cy="195.9" r=".13"/>
<circle cx="224.7" cy="193.1" r=".13"/>
<circle cx="225.9" cy="193.4" r=".29"/>
<circle cx="225.9" cy="192.8" r=".25"/>
</g>
<g fill="none" stroke="#480000" stroke-width=".3">
<path d="M178.1 188.4h1.4v.2h-.6v1.7h-.2v-1.7h-.6zM179.9 188.8h.7v1.3h.4v.2h-1.2v-.2h.5v-1.1h-.4zM180.3 188.3h.3v.3h-.3zM181.8 188.4h.2v.4h.6v.2h-.6v1l.2 .1h.4v.2a.55 .55 0 0 1-.8-.5v-.8h-.4v-.2h.4zM183 188.3h.6l.1 1.6 .1 .2h.4v.2a.54 .54 0 0 1-.8-.5v-1.4h-.4zM184.8 189a.65 .65 0 0 1 .8-.1 .65 .65 0 0 1 .3 .7h-1.1a.56 .56 0 0 0 .4 .5 .56 .56 0 0 0 .6-.1v.2a.81 .81 0 0 1-1.1-.1 .81 .81 0 0 1 .1-1.1zM185 189.1l.3-.1a.37 .37 0 0 1 .3 .4h-.8zM186.7 188.9h.3v.4h-.3zM186.7 189.9h.3v.4h-.3zM263.1 192.4a.73 .73 0 0 1 .9 .2v.3l-.3 .3 .5 .6h-.2l-.3-.4-.2-.2h-.2v.6h-.2zM263.3 192.6h.2a.26 .26 0 0 1 .3 .2 .26 .26 0 0 1-.2 .3h-.3zM264.5 192.9a.49 .49 0 0 1 .6-.1 .49 .49 0 0 1 .2 .5h-.8a.42 .42 0 0 0 .3 .4 .42 .42 0 0 0 .4-.1v.2a.6 .6 0 0 1-.8-.1 .6 .6 0 0 1 .1-.8z"/>
<path d="M264.6 193l.3-.1 .2 .3h-.6zM265.5 192.8h.2l.3 .9 .3-.9h.2l-.4 1h-.2zM267.1 192.8h.2v.3h-.2zM267.1 193.6h.2v.2h-.2z"/>
</g>
<text font-size="2.7" fill="#480000" x="178" y="190.3">Title:</text>
<g font-size="2" fill="#480000">
<text x="178" y="183.7">Sheet: Front documentation</text>
<text x="178" y="186.5">File: working.kicad_pcb</text>
<text x="178" y="193.9">Size: A4</text>
<text x="178" y="196.6">KiCad E.D.A. 7.0.6-7.0.6~ubuntu22.04.1 + KiBot v1.6.3</text>
<text x="200" y="193.9">Date: 2023-08-02_17-08-32</text>
<text x="263" y="196.6">Id: 6/6</text>
<text x="263" y="193.9">Rev:</text>
</g>
<g font-size="1.7" fill="#480000">
<text x="35" y="11.7">1</text>
<text x="85" y="11.7">2</text>
<text x="135" y="11.7">3</text>
<text x="185" y="11.7">4</text>
<text x="235" y="11.7">5</text>
<text x="285" y="11.7">6</text>
<text x="10.5" y="35.7">A</text>
<text x="285.5" y="35.7">A</text>
<text x="10.5" y="85.6">B</text>
<text x="285.5" y="85.6">B</text>
<text x="10.5" y="135.7">C</text>
<text x="285.5" y="135.7">C</text>
<text x="10.5" y="185.6">D</text>
<text x="285.5" y="185.6">D</text>
<text x="35" y="199.7">1</text>
<text x="85" y="199.7">2</text>
<text x="135" y="199.7">3</text>
<text x="185" y="199.7">4</text>
<text x="235" y="199.7">5</text>
<text x="285" y="199.7">6</text>
</g>
<g font-size="1.3" fill="#848484">
<text x="142.1" y="99">10uF</text>
<text x="147" y="99.9">10K</text>
<text x="151.9" y="101.8">10K</text>
<text x="135" y="103.3" transform="rotate(-90 135 103.3)">GREEN</text>
<text x="141.5" y="105.1" transform="rotate(-90 141.5 105.1)">10K</text>
<text x="147.1" y="103.5" transform="rotate(-90 147.1 103.5)">0.1uF</text>
<text x="150.8" y="102.7" transform="rotate(-90 150.8 102.7)">10K</text>
<text x="138.1" y="109.7">AP2112K-3.3</text>
<text x="144.2" y="108.7">10uF</text>
<text x="151.9" y="109.9">1N4148</text>
<text x="154.6" y="108.3" transform="rotate(-90 154.6 108.3)">BSS138</text>
</g>
</svg>
